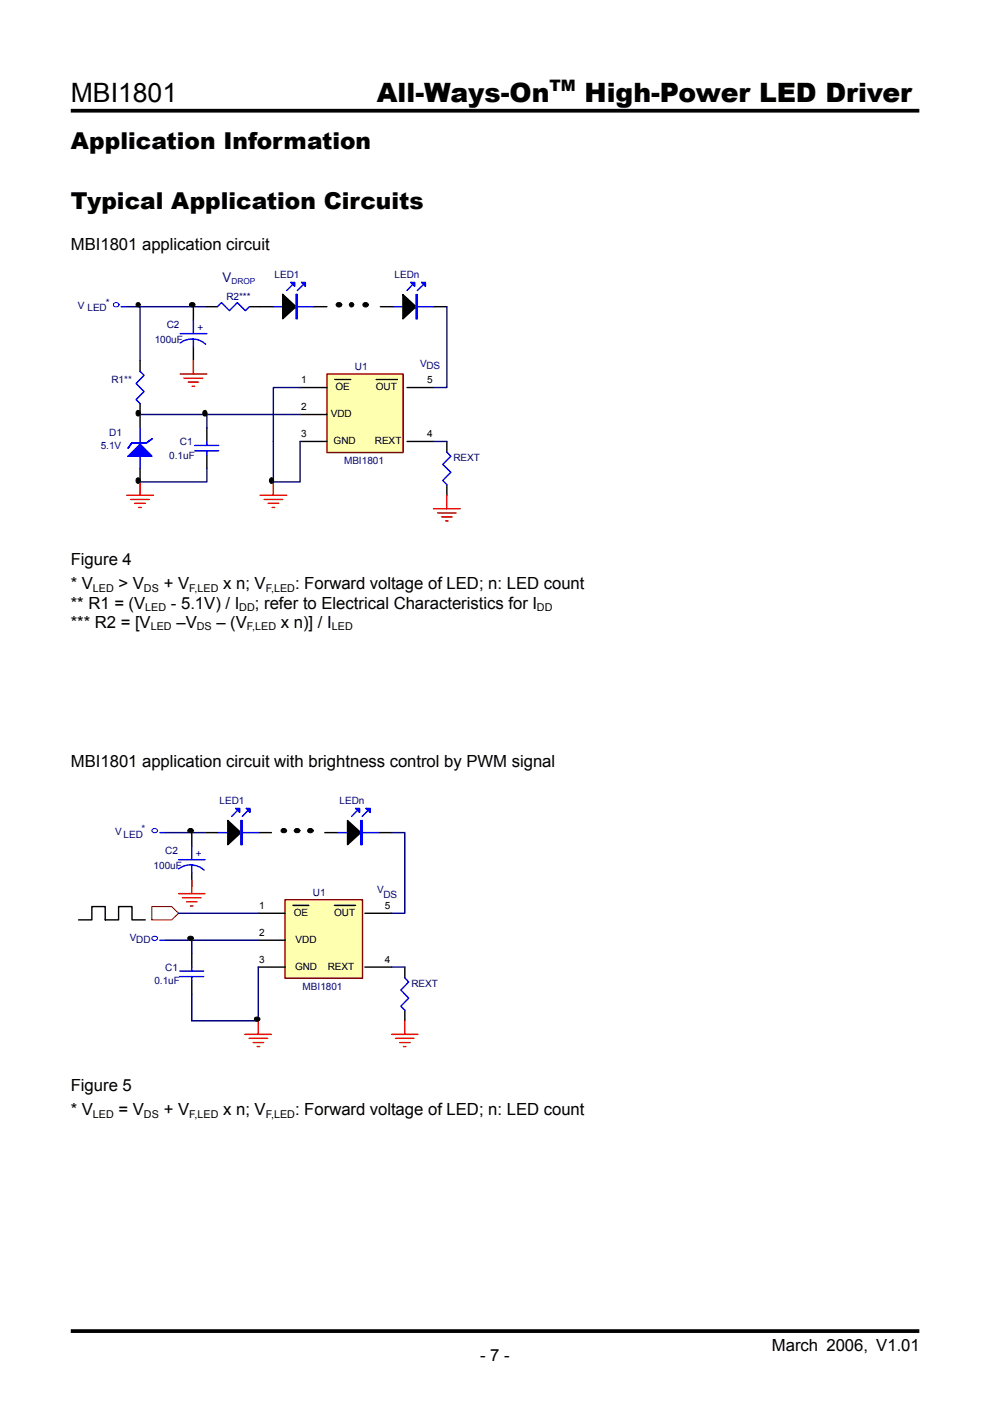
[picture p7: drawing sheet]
<svg xmlns="http://www.w3.org/2000/svg" width="210mm" height="297mm" viewBox="0 0 210 297" stroke-linecap="round" stroke-linejoin="round" font-family="sans-serif">
<path d="M15 23.5h179.9M15 282.2h179.9" fill="none" stroke="#010101" stroke-width=".79" stroke-linecap="butt"/>
<path d="M69.3 79.3h16.2v16.6h-16.2z" fill="#ffffb0"/>
<path d="M69.3 79.3h16.2v16.6h-16.2z" fill="none" stroke="#800000" stroke-width=".3"/>
<g fill="none" stroke="#000" stroke-width=".3">
<path d="M55.1 65h2.9M59.9 62.4l2.9 2.6-2.9 2.6zM66.4 65h2.9M43.9 90.7v2.9M43.9 96.4v2.9M63.6 82.2h5.7M63.6 87.9h5.7M63.6 93.6h5.7M71 80.5h3.4M79.8 80.5h4.5M86.3 82.2h5.6M86.3 93.6h5.6"/>
<path d="M94.7 93.6v2.3M94.7 102.7v2.3"/>
</g>
<path d="M63.6 82.2h-5.6v20h5.6v-8.6" fill="none" stroke="#000080" stroke-width=".3"/>
<path d="M55.1 105h5.7M56 105.9h3.9M56.9 106.7h2.2M57.7 107.6h.6M58 102.2v2.8M91.9 107.9h5.7M92.8 108.8h3.9M93.6 109.6h2.3M94.5 110.4h.5M94.7 105v2.9" fill="none" stroke="#f00" stroke-width=".3"/>
<path d="M58 65h8.4M61.9 60.5l-1.1 1.1M62.8 62.4h.2v5.2h-.2zM64.2 60.5l-1.2 1.1M41.3 95.6h5.1M41.3 94.4h5.1M43.9 93.6v.8M43.9 95.6v.8M94.7 95.9l.9 .8-1.7 1.8 1.7 1.6-1.7 1.8 .8 .8" fill="none" stroke="#00f" stroke-width=".3"/>
<g fill="#000">
<path d="M59.9 62.4l2.9 2.6-2.9 2.6z"/>
<path d="M71.4 64.3a.55 .55 0 0 1 .8-.2 .55 .55 0 0 1 .2 .8 .55 .55 0 0 1-.8 .2 .55 .55 0 0 1-.2-.8z" fill-rule="evenodd"/>
<circle cx="74.5" cy="64.6" r=".46"/>
<circle cx="77.6" cy="64.6" r=".53"/>
</g>
<g fill="none" stroke="#000" stroke-width=".21">
<path d="M71.4 64.3a.55 .55 0 0 1 .8-.2 .55 .55 0 0 1 .2 .8 .55 .55 0 0 1-.8 .2 .55 .55 0 0 1-.2-.8z"/>
<circle cx="74.5" cy="64.6" r=".46"/>
<circle cx="77.6" cy="64.6" r=".53"/>
</g>
<path d="M62.9 62.4v5.2" fill="none" stroke="#00f" stroke-width=".28"/>
<path d="M63.9 59.9h.8v.8z" fill="#00f"/>
<path d="M63.9 59.9h.8v.8z" fill="none" stroke="#00f" stroke-width=".3"/>
<path d="M61.7 59.9h.8v.8z" fill="#00f"/>
<path d="M61.7 59.9h.8v.8zM83.4 65h8.5M87.4 60.5l-1.1 1.1M88.2 62.5h.3v5.1h-.3zM89.7 60.5l-1.2 1.1" fill="none" stroke="#00f" stroke-width=".3"/>
<path d="M80.6 65h2.8M85.4 62.5l2.8 2.5-2.8 2.6zM91.9 65h2.8" fill="none" stroke="#000" stroke-width=".3"/>
<path d="M85.4 62.5l2.8 2.5-2.8 2.6z" fill="#000"/>
<path d="M88.3 62.5v5.1" fill="none" stroke="#00f" stroke-width=".28"/>
<path d="M89.4 59.9h.8v.8z" fill="#00f"/>
<path d="M89.4 59.9h.8v.8z" fill="none" stroke="#00f" stroke-width=".3"/>
<path d="M87.1 59.9h.8v.8z" fill="#00f"/>
<path d="M87.1 59.9h.8v.8zM25.7 65h1.2M29.7 78.7l.8 .9-1.6 1.7 1.6 1.7-1.6 1.7 .8 .9M38.2 72.7a4.3 4.3 0 0 1 3.4-.7l1 .3 1 .7M38.2 70.7h5.7M41 67.9v2.8M41 71.9v1.7M29.7 90.7v8.6" fill="none" stroke="#00f" stroke-width=".3"/>
<path d="M24.1 64.3a.54 .54 0 0 1 .8-.1 .54 .54 0 0 1 .1 .8h-.6a.46 .46 0 0 1-.3-.7z" fill="none" stroke="#00f" stroke-width=".21"/>
<path d="M29.7 65h14.2M94.7 65v17.2h-2.8M91.9 93.6h2.8" fill="none" stroke="#000080" stroke-width=".3"/>
<path d="M58 56.5h5.6M15.6 70.1v8.6M103.2 93.6v8.6M80.6 110.7h5.7" fill="none" stroke="#fff" stroke-width=".3"/>
<path d="M29.7 76.5v2.2M41 65v2.9M41 73.6v2.9M29.7 85.6v5.1M29.7 99.3v2.9" fill="none" stroke="#000" stroke-width=".3"/>
<path d="M38.2 79.3h5.7M41 76.5v2.8M39 80.2h4M39.9 81h2.2M40.7 81.9h.6" fill="none" stroke="#f00" stroke-width=".3"/>
<path d="M29.7 94.2l2.5 2.5h-5z" fill="#00f"/>
<path d="M29.7 94.2l2.5 2.5h-5z" fill="none" stroke="#00f" stroke-width=".3"/>
<path d="M28 93.9h3.1l1.1-.9-1.1 .9h-3.1l-.8 1.1z" fill-rule="evenodd" fill="#00f"/>
<path d="M46.1 65l.8-.8 1.7 1.7 1.7-1.7 1.7 1.7 .9-.9M28 93.9h3.1l1.1-.9-1.1 .9h-3.1l-.8 1.1z" fill="none" stroke="#00f" stroke-width=".3"/>
<path d="M26.9 105h5.6M27.7 105.9h4M28.5 106.7h2.3M29.4 107.6h.6M29.7 102.2v2.8" fill="none" stroke="#f00" stroke-width=".3"/>
<path d="M26.9 65h2.8v11.5M29.7 87.9h33.9M43.9 99.3v2.9h-14.2M43.9 87.9v2.8" fill="none" stroke="#000080" stroke-width=".3"/>
<g fill="#000">
<path d="M40.3 64.3a.54 .54 0 0 1 .8-.1 .54 .54 0 0 1 0 .8h-.8l-.1-.4z" fill-rule="evenodd"/>
<path d="M29 87.2a.51 .51 0 0 1 .6 0 .51 .51 0 0 1 .1 .6 .48 .48 0 0 1-.7 .3 .48 .48 0 0 1-.1-.7z" fill-rule="evenodd"/>
<path d="M43.1 87.2a.53 .53 0 0 1 .8 .4 .53 .53 0 0 1-.7 .5l-.2-.4z" fill-rule="evenodd"/>
<path d="M29 101.5l.1-.2a.56 .56 0 0 1 .6 .6 .56 .56 0 0 1-.6 .6 .7 .7 0 0 1-.1-1z" fill-rule="evenodd"/>
<path d="M57.3 101.4a.53 .53 0 0 1 .7 .1 .53 .53 0 0 1 0 .7l-.2 .2a.54 .54 0 0 1-.7-.2 .54 .54 0 0 1 .2-.7z" fill-rule="evenodd"/>
<circle cx="29.3" cy="64.6" r=".46"/>
</g>
<g fill="none" stroke="#000" stroke-width=".21">
<path d="M40.3 64.3a.54 .54 0 0 1 .8-.1 .54 .54 0 0 1 0 .8h-.8l-.1-.4zM29 87.2a.5 .5 0 0 1 .6 0 .5 .5 0 0 1 .1 .6 .43 .43 0 0 1-.4 .4 .43 .43 0 0 1-.4-.2zM43.1 87.2a.54 .54 0 0 1 .8 .1 .54 .54 0 0 1-.1 .7 .54 .54 0 0 1-.8-.1 .54 .54 0 0 1 .1-.7zM29 101.5l.1-.2a.56 .56 0 0 1 .6 .6 .56 .56 0 0 1-.6 .6 .7 .7 0 0 1-.1-1zM57.3 101.4a.53 .53 0 0 1 .7 .1 .53 .53 0 0 1 0 .7l-.2 .2a.54 .54 0 0 1-.7-.2 .54 .54 0 0 1 .2-.7z"/>
<circle cx="29.3" cy="64.6" r=".46"/>
</g>
<path d="M43.9 65h2.2M52.9 65h2.2" fill="none" stroke="#000" stroke-width=".3"/>
<path d="M32.2 192.2h4.2l1.5 1.4-1.5 1.4h-4.2z" fill-rule="evenodd" fill="#fff"/>
<path d="M32.2 192.2h4.2l1.5 1.4-1.5 1.4h-4.2z" fill="none" stroke="#800000" stroke-width=".21"/>
<path d="M16.7 195h2.8v-2.8h2.8v2.8h2.8v-2.8h2.9v2.8h2.8" fill="none" stroke="#000" stroke-width=".3"/>
<path d="M60.4 190.8h16.5v16.6h-16.5z" fill="#ffffb0"/>
<path d="M60.4 190.8h16.5v16.6h-16.5z" fill="none" stroke="#800000" stroke-width=".3"/>
<g fill="none" stroke="#000" stroke-width=".3">
<path d="M43.5 176.5h2.8M48.3 174l2.8 2.5-2.8 2.6zM54.8 176.5h2.8M54.8 193.6h5.6M54.8 199.3h5.6M62.1 192h3.4M70.9 192h4.5M77.4 193.6h5.6M40.7 202.2v2.8M40.7 207.9v2.9M54.8 205h5.6M77.4 205h5.6"/>
<path d="M85.8 205v2.3M85.8 214.2v2.2"/>
</g>
<path d="M51.9 219.3h5.7M54.8 216.4v2.9M83 219.3h5.6M85.8 216.4v2.9M52.8 220.2h3.9M53.7 221h2.2M54.5 221.9h.6M83.8 220.2h4M84.7 221h2.3M85.5 221.9h.6" fill="none" stroke="#f00" stroke-width=".3"/>
<path d="M46.3 176.5h8.5M50.2 172l-1.1 1.1M51.1 174h.3v5.1h-.3zM51.2 174v5.1M52.5 172l-1.1 1.1M33.9 199.3h1.2M38.1 207.1h5.1M38.1 205.9h5.1M40.7 205v.9M40.7 207.1v.8M85.8 207.3l.9 .9-1.7 1.7 1.7 1.7-1.7 1.7 .8 .9" fill="none" stroke="#00f" stroke-width=".3"/>
<path d="M35.1 199.3h19.7M54.8 205v11.4h-14.1" fill="none" stroke="#000080" stroke-width=".3"/>
<path d="M32.3 198.7a.54 .54 0 0 1 .8-.2 .54 .54 0 0 1 0 .8l-.4 .1a.47 .47 0 0 1-.4-.7z" fill="none" stroke="#00f" stroke-width=".21"/>
<g fill="#000">
<path d="M48.3 174l2.8 2.5-2.8 2.6z"/>
<path d="M59.8 175.8l.6-.1a.48 .48 0 0 1 .3 .6 .48 .48 0 0 1-.7 .3 .43 .43 0 0 1-.4-.3 .43 .43 0 0 1 .2-.5z" fill-rule="evenodd"/>
<path d="M62.6 175.8l.6-.1 .4 .4a.63 .63 0 0 1-.6 .5 .63 .63 0 0 1-.6-.6z" fill-rule="evenodd"/>
<path d="M65.4 175.8l.2-.1 .6 .1a.51 .51 0 0 1 0 .7 .51 .51 0 0 1-.8 0l-.2-.2z" fill-rule="evenodd"/>
</g>
<path d="M59.8 175.8l.6-.1a.48 .48 0 0 1 .3 .6 .48 .48 0 0 1-.7 .3 .43 .43 0 0 1-.4-.3 .43 .43 0 0 1 .2-.5zM62.6 175.8l.6-.1 .4 .4a.63 .63 0 0 1-.6 .5 .63 .63 0 0 1-.6-.6zM65.4 175.8l.2-.1 .6 .1a.51 .51 0 0 1 0 .7 .51 .51 0 0 1-.8 0l-.2-.2z" fill="none" stroke="#000" stroke-width=".21"/>
<path d="M52.2 171.4h.8v.9z" fill="#00f"/>
<path d="M52.2 171.4h.8v.9z" fill="none" stroke="#00f" stroke-width=".3"/>
<path d="M50 171.4h.8v.9z" fill="#00f"/>
<path d="M50 171.4h.8v.9zM71.7 176.5h8.5M75.6 172l-1.1 1.1M76.5 174h.3v5.1h-.3zM76.6 174v5.1M77.9 172l-1.1 1.1" fill="none" stroke="#00f" stroke-width=".3"/>
<path d="M68.9 176.5h2.8M73.7 174l2.8 2.5-2.8 2.6zM80.2 176.5h2.8" fill="none" stroke="#000" stroke-width=".3"/>
<path d="M73.7 174l2.8 2.5-2.8 2.6z" fill="#000"/>
<path d="M77.6 171.4h.9v.9z" fill="#00f"/>
<path d="M77.6 171.4h.9v.9z" fill="none" stroke="#00f" stroke-width=".3"/>
<path d="M75.4 171.4h.8v.9z" fill="#00f"/>
<path d="M33.9 176.5h1.2M40.7 179.4v2.9M75.4 171.4h.8v.9zM37.9 184.2l1.3-.7 1.5-.1 1.7 .4 .9 .7M37.9 182.3h5.6M40.7 183.4v1.7" fill="none" stroke="#00f" stroke-width=".3"/>
<path d="M32.3 175.9l.3-.2h.5a.42 .42 0 0 1 .3 .6 .42 .42 0 0 1-.5 .3 .47 .47 0 0 1-.5-.2 .47 .47 0 0 1-.1-.5z" fill="none" stroke="#00f" stroke-width=".21"/>
<path d="M35.1 176.5h8.4M83 176.5h2.8v17.1h-2.8M37.9 193.6h16.9M40.7 199.3v2.9M40.7 210.8v5.6M83 205h2.8" fill="none" stroke="#000080" stroke-width=".3"/>
<path d="M15.6 177.1v8.5M46.3 168h5.6M94.3 205v8.6M71.7 222.2h5.7" fill="none" stroke="#fff" stroke-width=".3"/>
<path d="M40.7 176.5v2.9M40.7 185.1v2.8" fill="none" stroke="#000" stroke-width=".3"/>
<g fill="#000">
<path d="M40 175.8l.2-.1 .6 .1a.48 .48 0 0 1 .1 .7 .48 .48 0 0 1-.7 0 .41 .41 0 0 1-.4-.3 .41 .41 0 0 1 .2-.4z" fill-rule="evenodd"/>
<path d="M39.8 198.8l.1-.1a.67 .67 0 0 1 1.1 .3 .62 .62 0 0 1-.7 .4 .62 .62 0 0 1-.5-.6z" fill-rule="evenodd"/>
<path d="M54 215.8l.8-.2a.48 .48 0 0 1 .3 .7 .48 .48 0 0 1-.7 .2l-.4-.2z" fill-rule="evenodd"/>
</g>
<path d="M40 175.8l.2-.1 .6 .1a.48 .48 0 0 1 .1 .7 .48 .48 0 0 1-.7 0 .41 .41 0 0 1-.4-.3 .41 .41 0 0 1 .2-.4zM39.8 198.8l.1-.1a.67 .67 0 0 1 1.1 .3 .62 .62 0 0 1-.7 .4 .62 .62 0 0 1-.5-.6zM54 215.8l.8-.2a.48 .48 0 0 1 .3 .7 .48 .48 0 0 1-.7 .2l-.4-.2z" fill="none" stroke="#000" stroke-width=".21"/>
<path d="M37.9 189.5h5.6M38.7 190.4h3.9M39.6 191.2h2.2M40.4 192.1h.5M40.7 186.6v2.9" fill="none" stroke="#f00" stroke-width=".3"/>
<path d="M47.2 55.6h8v5.1h-8z" fill="#fff"/>
<g font-size="5.7">
<text x="15" y="21.5">MBI1801</text>
<text x="79.9" y="21.5">All-Ways-On</text>
<text x="123.9" y="21.5">High-Power LED Driver</text>
</g>
<g font-size="4.9">
<text x="15" y="31.6">Application Information</text>
<text x="15" y="44.3">Typical Application Circuits</text>
</g>
<g font-size="3.5">
<text x="15" y="53.1">MBI1801 application circuit</text>
<text x="15" y="119.8">Figure 4</text>
<text x="15" y="125">* V</text>
<text x="25.1" y="125">&gt; V</text>
<text x="34.7" y="125">+ V</text>
<text x="47.3" y="125">x n; V</text>
<text x="62.6" y="125">: Forward voltage of LED; n: LED count</text>
<text x="15" y="129">** R1 = (V</text>
<text x="36.2" y="129">- 5.1V) / I</text>
<text x="54" y="129">; refer to Electrical Characteristics for I</text>
<text x="15" y="133.1">*** R2 = [V</text>
<text x="37.4" y="133.1">–V</text>
<text x="45.9" y="133.1">– (V</text>
<text x="59.6" y="133.1">x n)] / I</text>
<text x="15" y="162.5">MBI1801 application circuit with brightness control by PWM signal</text>
<text x="15" y="231.3">Figure 5</text>
<text x="15" y="236.5">* V</text>
<text x="25.1" y="236.5">= V</text>
<text x="34.7" y="236.5">+ V</text>
<text x="47.3" y="236.5">x n; V</text>
<text x="62.6" y="236.5">: Forward voltage of LED; n: LED count</text>
<text x="163.7" y="286.4">March 2006, V1.01</text>
<text x="101.8" y="288.5">- 7 -</text>
</g>
<text font-size="3.3" x="116.5" y="19.2">TM</text>
<text font-size="2.8" fill="#000080" x="47.2" y="59.8">V</text>
<g font-size="2.3">
<text x="19.7" y="125.5">LED</text>
<text x="30.5" y="125.5">DS</text>
<text x="40.1" y="125.5">F,LED</text>
<text x="56.3" y="125.5">F,LED</text>
<text x="30.8" y="129.6">LED</text>
<text x="50.7" y="129.6">DD</text>
<text x="113.9" y="129.6">DD</text>
<text x="32" y="133.6">LED</text>
<text x="41.7" y="133.6">DS</text>
<text x="52.3" y="133.6">F,LED</text>
<text x="70.3" y="133.6">LED</text>
<text x="19.7" y="237">LED</text>
<text x="30.5" y="237">DS</text>
<text x="40.1" y="237">F,LED</text>
<text x="56.3" y="237">F,LED</text>
</g>
<g font-size="2.1" fill="#000080">
<text x="58.2" y="59">LED1</text>
<text x="83.7" y="59">LEDn</text>
<text x="16.5" y="65.6">V LED</text>
<text x="22.4" y="65">*</text>
<text x="48" y="63.5">R2***</text>
<text x="35.3" y="69.6">C2</text>
<text x="41.8" y="70.1">+</text>
<text x="32.8" y="72.7">100uF</text>
<text x="89.1" y="77.8">VDS</text>
<text x="23.6" y="81.2">R1**</text>
<text x="75.2" y="78.4">U1</text>
<text x="21.4" y="95.3">5.1V</text>
<text x="23.2" y="92.4">D1</text>
<text x="38.1" y="94.4">C1</text>
<text x="35.9" y="97.2">0.1uF</text>
<text x="72.9" y="98.4">MBI1801</text>
<text x="96.1" y="97.8">REXT</text>
<text x="46.6" y="170.5">LED1</text>
<text x="72" y="170.5">LEDn</text>
<text x="24.4" y="177.1">V LED</text>
<text x="30" y="176.5">*</text>
<text x="32.6" y="184.2">100uF</text>
<text x="35.1" y="181">C2</text>
<text x="41.5" y="181.7">+</text>
<text x="66.3" y="189.9">U1</text>
<text x="80" y="189.2">V</text>
<text x="81.3" y="190.3">DS</text>
<text x="27.6" y="199.6">VDD</text>
<text x="32.7" y="208.7">0.1uF</text>
<text x="35.1" y="205.9">C1</text>
<text x="64.2" y="209.8">MBI1801</text>
<text x="87.2" y="209.3">REXT</text>
</g>
<g font-size="2.1">
<text x="63.8" y="81.2">1</text>
<text x="71.1" y="82.7">OE</text>
<text x="79.7" y="82.7">OUT</text>
<text x="90.6" y="81.2">5</text>
<text x="63.8" y="87">2</text>
<text x="70.1" y="88.4">VDD</text>
<text x="63.8" y="92.7">3</text>
<text x="70.7" y="94.1">GND</text>
<text x="79.5" y="94.1">REXT</text>
<text x="90.6" y="92.7">4</text>
<text x="55" y="192.8">1</text>
<text x="62.3" y="194.2">OE</text>
<text x="70.8" y="194.2">OUT</text>
<text x="81.6" y="192.8">5</text>
<text x="55" y="198.4">2</text>
<text x="62.7" y="199.9">VDD</text>
<text x="55" y="204.1">3</text>
<text x="62.5" y="205.6">GND</text>
<text x="69.5" y="205.6">REXT</text>
<text x="81.6" y="204.1">4</text>
</g>
<text font-size="1.8" fill="#000080" x="49.1" y="60.2">DROP</text>
</svg>
